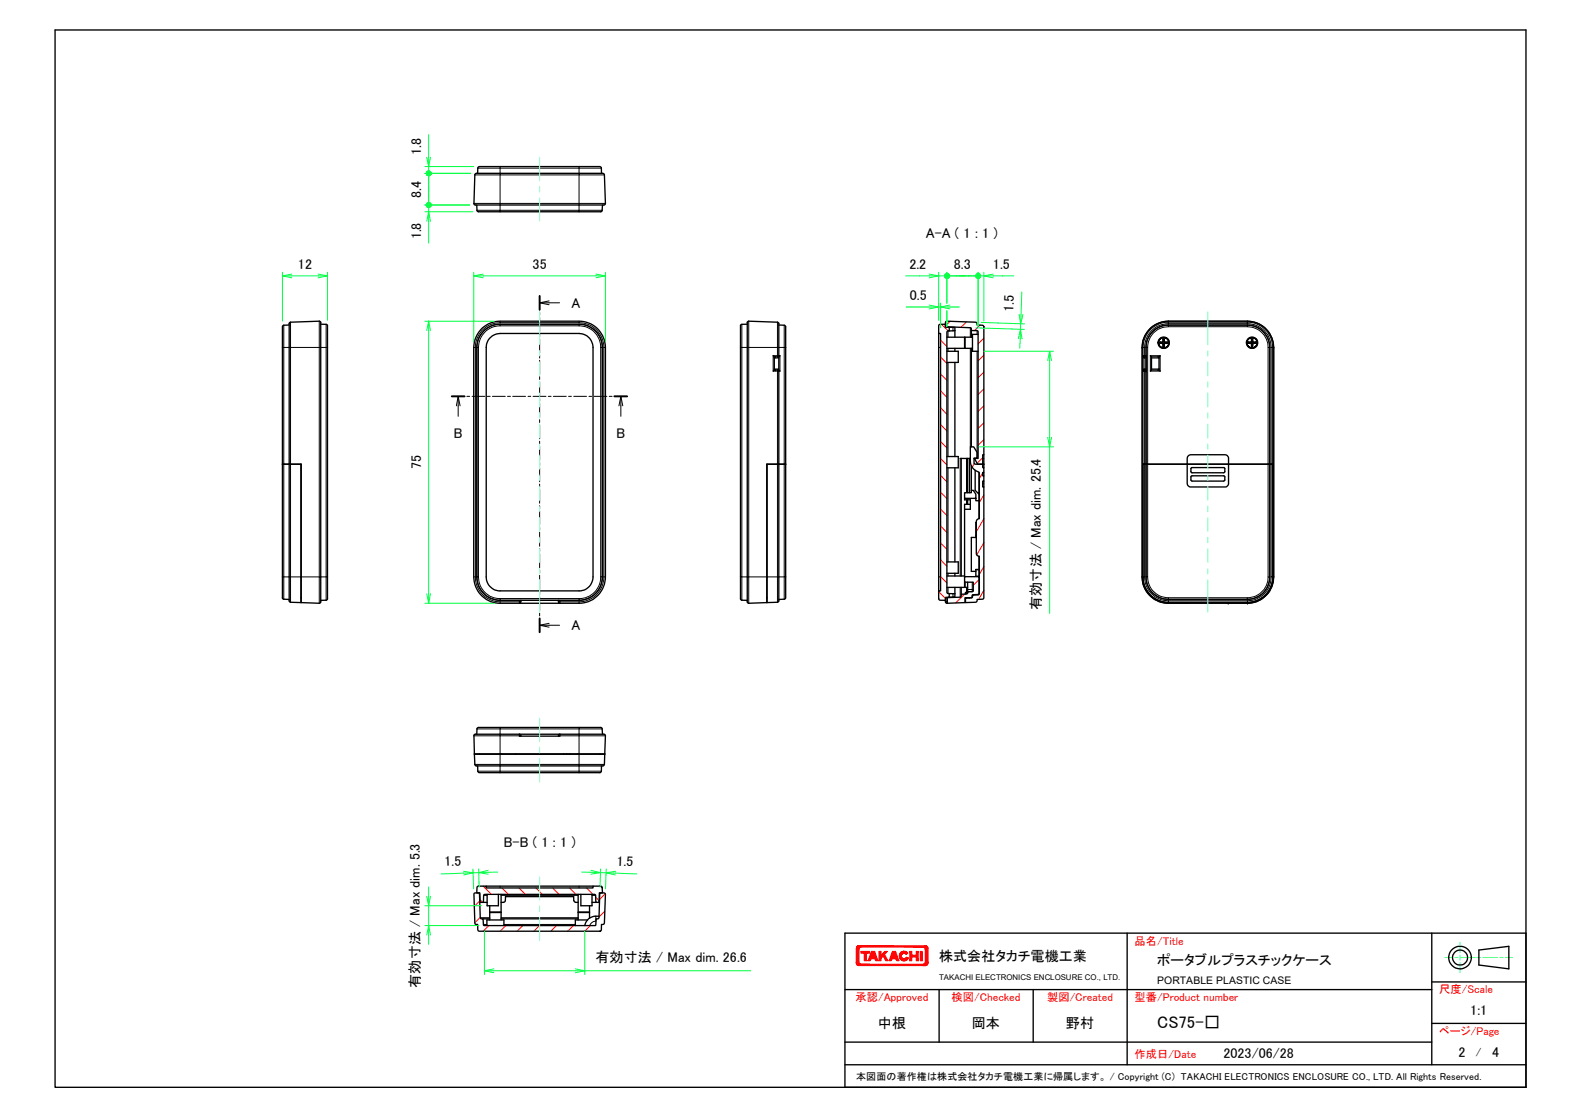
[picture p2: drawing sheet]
<svg xmlns="http://www.w3.org/2000/svg" width="297mm" height="210mm" viewBox="0 0 297 210" stroke-linecap="round" stroke-linejoin="round" font-family="sans-serif">
<g fill="none" stroke="#f00" stroke-width=".19">
<path d="M176.7 79.8l1.2 1.2M176.7 76.6l1.2 1.2M176.7 73.4l1.2 1.2M176.7 70.2l1.2 1.2M176.7 67.1l1.2 1.2M176.7 63.9l1.2 1.2M176.9 60.9l1.3 1.3M178.5 60.3l-.9 .9M181.6 60.5l-1.1 1M184.1 61.1l-1 1M184.8 79.4l-1 1.1M184.8 76.2l-1 1.1"/>
<path d="M184.8 73l-1 1.1M184.8 69.9l-1 1.1M184.8 66.7l-1 1.1M184.8 63.5l-1 1.1M176.7 98.8l1.2 1.2M176.7 95.6l1.2 1.2M176.7 92.5l1.2 1.2M176.7 89.3l1.2 1.2M176.7 86.1l1.2 1.2M176.7 82.9l1.2 1.2M183 87.1l-.3 .6M183.3 93.6h.1"/>
<path d="M184.6 86l-1 1M184.8 82.6l-1 1.1M184.8 88.5l-.8 1.4M184.8 92.9l-.8 1.5M184.8 97.4l-1.4 2.5M176.4 111.1l1.2 1.3M176.7 108.3l1.2 1.2M176.7 105.1l1.2 1.3M176.7 102l1.2 1.2M181.2 111.6l-1.6 1.7M181.3 108.3l-.1 .1M181.4 112.4h.1"/>
<path d="M183.9 108.9l-1 1M184.8 101.9l-1.3 2.3M184.8 106.4l-.8 1.5M184.8 110.9l-.9 1.7M90.1 169.2l-1 1.1M90.2 169l.5 .5M90.2 172.3l-1 1M90.8 166.4l1.5 1.6M91.9 173.8l-1.1 1.1M94.3 166.8l1.2 1.2M95 173.8l-1 1.1M97.5 166.8l1.2 1.2"/>
<path d="M98.2 173.8l-1.1 1.1M100.7 166.8l1.2 1.2M101.4 173.8l-1.1 1.1M103.8 166.8l1.2 1.2M104.6 173.8l-1.1 1.1M107 166.8l1.2 1.2M107.7 173.8l-1 1.1M110.2 166.8l1.2 1.2M110.9 173.8l-1.1 1.1M111.9 168.5l.7 .7M112.2 172.6l-.2 .1M113.6 171.1l-1.1 1.1"/>
<path d="M113.7 167.9l-1 1"/>
</g>
<g fill="none" stroke="#000" stroke-width=".19">
<path d="M89 38.2h24.7M89.2 32.9h4.8v6.6h14.8v.3M89.6 39.5h4.4v.3M89.8 31.6h4.2M94 31.6v1.3h14.8v6.6h4.3M94 31.3v.3M94 31.6h14.8M108.8 31.6v1.3h4.8M108.8 31.3v.3M108.8 31.6h4.2M101.4 55.6v2.6M101.4 58.6v.6"/>
<path d="M101.4 59.6v2.6M101.4 56.9h3.7M103.2 56.5l-1.8 .4 1.8 .3M53.1 65.3h.2v43.1M54.6 60.5v4.8h-1.3v-4.2M60 60.3v48.1h-5.4v4.7M61.3 60.9v4.4h-6.7v43.1h-1.3M61.5 65.3h-.2v43.1M84.9 74.4h2.4M85.7 76.2l.4-1.8 .3 1.8M86.1 74.4v3.8M87.7 74.4h.5"/>
<path d="M88.7 74.4h2.4M89 65.3h.3M89.3 65.3v43.1M89.6 65.3h.3v43.1h-.3zM91.5 74.4h.6M92.5 74.4h2.4M94 61.2a4.1 4.1 0 0 0-4.1 4.1M94 60.3v.3M94 61.2v-.2a4.3 4.3 0 0 0-4.4 4.3M94 60.9h14.8v.3M94 60.6h14.8M94 61.2h14.8"/>
<path d="M94 60.6a4.7 4.7 0 0 0-4.7 4.7M95.4 74.4h.5M96.3 74.4h2.4M99.2 74.4h.5M100.2 74.4h2.4M101.4 62.7v.5M101.4 63.6v2.7M101.4 66.7v.5M101.4 67.7v2.6M101.4 70.7v.6M101.4 71.7v2.7M101.4 74.8v.5"/>
<path d="M101.4 75.8v2.6M101.4 78.8v.6M101.4 79.8v2.6M103 74.4h.5M104 74.4h2.4M106.8 74.4h.6M107.8 74.4h2.4M108.8 60.6a4.7 4.7 0 0 1 4.7 4.7M108.8 60.3v.3M108.8 60.9a4.3 4.3 0 0 1 4.3 4.4h-.2M108.8 61.2a4 4 0 0 1 4.1 4.1M110.7 74.4h.5"/>
<path d="M111.6 74.4h2.4M112.9 65.3v43.1M113.2 65.3l-.1 43.1h-.2M113.5 65.3h.2M113.5 65.3v43.1M114.5 74.4h.5M115.4 74.4h2.4M116.3 76.2l.3-1.8 .4 1.8M116.6 74.4v3.8M139.4 60.9v4.4h-.3M140.7 60.3v48.1M145.3 66.8l.2 .4"/>
<path d="M145.3 69.7h.8v38.7h-5.4M145.3 66.8v2.9M145.3 66.8l.4 .2M145.5 69.3h.8M145.5 67.2h.8M145.7 69.5l-.4 .2M145.7 69.5h.1M145.7 67h.1M145.7 67l-.2 .2M145.7 69.5l-.2-.2-.2 .4M146 67l.1-.2h.4v2.9h-.4l-.1-.2M146.1 60.5v4.8"/>
<path d="M146.1 65.3v1.5h-.8M146.1 65.3h1.2M146.1 65.3h-6.7v43.1h-.3M147.3 65.3h.3M147.3 61.1v4.2M147.3 65.3v43.1h.3M176.4 65.3h.3M178.1 62.2v1.1M178.1 65.4v.6M178.1 68.1v17.6M179 61.5v.6M181.2 65.3h.1"/>
<path d="M182.3 65.4v18.5M182.3 61.6v1.7M183.6 62.1v.7M183.6 66v20.1M214.6 65.3h.1M214.6 65.3h.2M214.7 66.8h.1M214.7 69.7h.1M214.7 66.8l.2 .4 .1 2.3M214.7 66.8l.3 .2M214.8 65.3v43.1h-.2M214.8 65.3h.3"/>
<path d="M215 67v.2h.3M215 67v.2M215 69.5l-.1-.2-.2 .4M215 69.3h.3M215 69.5h.1M215 67h.1M215 69.5l-.3 .2M215 67l-.2-.2h.3v.2M215 69.5l-.2 .2h.3M215.1 69.5v.2M215.1 65.3v1.5h.2v2.9h-.2M215.1 69.7v38.7"/>
<path d="M215.3 65.3h.1M215.3 65.3v43.1h.3v-43.1M216.1 66.8h1.9v2.9h-1.9zM216.3 69.3h.7a.63 .63 0 0 1 .9 .2l.1 .2M217.5 69.5l.5 .2M217.5 67l.5-.2-.1 .2a.28 .28 0 0 1-.2 .3 .28 .28 0 0 1-.3-.1h-1.1M217.9 64.3v.2M218 64.3v.2M218.4 64.3h.1M218.4 64.5h.1M218.5 65h.2M218.5 65.1h.2"/>
<path d="M218.5 63.7h.2zM218.5 64.2h.1M218.5 64.6h.1M218.7 64.2h.1M218.7 64.6h.1M218.9 64.3h.1M218.9 64.5h.1M219.3 64.3v.2M219.5 61v.1M219.5 60.8v-.2a4.6 4.6 0 0 0-4.7 4.7M219.5 60.3v.2h14.9v.3M219.5 60.3h.1"/>
<path d="M219.5 60.8a4.5 4.5 0 0 0-4.4 4.5M219.5 61.4a3.9 3.9 0 0 0-3.9 3.9h-.3M219.5 61.1h14.9M219.5 61.1v.3h14.9M219.5 61.1a4.2 4.2 0 0 0-4.2 4.2M219.5 60.8h14.9M234.4 61v.1M234.4 60.3v.2a4.6 4.6 0 0 1 4.6 4.8h-.2M234.4 60.3h.1M234.4 61.1v.2a4 4 0 0 1 3.8 4M234.4 61.1a4.2 4.2 0 0 1 4.1 4.2M234.4 60.8a4.4 4.4 0 0 1 4.4 4.5"/>
<path d="M234.5 64.3v.2M234.6 64.3v.2M235 64.3h.1M235 64.5h.1M235.1 64.2h.1M235.1 64.6h.1M235.1 65h.2M235.1 65.1h.2M235.1 63.7h.2zM235.3 64.2h.1M235.3 64.6h.1M235.5 64.3h.1"/>
<path d="M235.5 64.5h.1M235.9 64.3v.2M238.5 65.3h.1M238.8 65.3v43.1h.3v-43.1h.2M239.3 65.3h.1M101.4 82.9v.5M101.4 83.8v2.6M101.4 86.9v.5M101.4 87.9v2.6M101.4 90.9v.6M101.4 91.9v2.6M101.4 95v.5"/>
<path d="M101.4 95.9v2.7M101.4 99v.5M101.4 100v2.6M178.1 87.9v17.6M180.4 86.1v22.1M181.6 86.1v6.4M181.6 93.9v.8M184.6 86.1h.2M184.6 90.8h.2M53.1 108.4h.2M53.3 108.4v4.1M61.3 108.4h.2"/>
<path d="M61.3 108.4v4.3M61.3 108.4h-1.3v4.9M89 108.4h.3M89.3 108.4a4.6 4.6 0 0 0 4.7 4.6M89.6 108.4h.1M89.6 108.4a4.4 4.4 0 0 0 4.4 4.4M89.9 108.4a4 4 0 0 0 4.1 4M94 112.4h14.8M94 113v.3M94 112.4v.3l14.8 .1M94 113h3.6M97.6 113h.3"/>
<path d="M97.6 113v.3M97.6 112.8v.2M101.4 103v.6M101.4 104v2.6M101.4 107.1v.5M101.4 108.1v2.6M101.4 111.1v.5M101.4 112.1v2.6M101.4 115.1v.6M101.4 116.1v2.6M101.4 117.4h3.7M103.2 117.1l-1.8 .3 1.8 .4"/>
<path d="M104.9 113h.3M105.2 113h3.6M105.2 113v.3M105.2 112.8v.2M108.8 113v.3M112.9 108.4a4 4 0 0 1-4.1 4M113.2 108.4a4.5 4.5 0 0 1-4.4 4.3v-.3M113.5 108.4a4.6 4.6 0 0 1-4.7 4.6M113.5 108.4h.2M140.7 108.4v4.9M140.7 108.4h-1.3v4.3M147.3 112.5v-4.1h-1.2v4.7"/>
<path d="M176.4 108.4h.3M177.9 112.2v.8h-.3M178 113l-.1 .3M178.1 110.3v1.2M178.1 107.7v.5M179 111.5v.6M180.4 110.3v1.9M181.4 111.5h.3M181.6 110.3v1M181.8 111.1h.9M181.8 110.7h.9v.4M182.5 112.2v.1"/>
<path d="M182.7 109.3v.5a.99 .99 0 0 0 .2 1.1l-.2 .2M182.9 111.7v.1M183.3 100.6h.1M183.3 107h.6M183.8 111.6v.1M183.9 108.4h.1M214.6 108.4a4.9 4.9 0 0 0 4.9 4.9M214.6 108.4v-43.1a4.9 4.9 0 0 1 4.9-5h14.9a4.9 4.9 0 0 1 4.9 5v43.1M214.6 108.4h.1M215.1 108.4a4.5 4.5 0 0 0 4.4 4.4M215.1 108.4h-.3a4.7 4.7 0 0 0 4.7 4.7v.2M215.3 108.4a4.2 4.2 0 0 0 4.2 4.1"/>
<path d="M215.6 108.4a3.9 3.9 0 0 0 3.9 3.9v.2M219.5 112.5v.1M219.5 112.3h14.9v.2M219.5 112.8h14.9M219.5 112.8v.3h14.9v.2M219.5 112.5h14.9M219.5 113.3h3.6M223.1 113.3h.1M230.7 113.3h.1M230.8 113.3h.1M230.8 113.3h3.6M234.4 112.5v.1"/>
<path d="M234.4 113.3h.1M238.2 108.4v-43.1h.3v43.1M238.5 108.4h.1M238.5 108.4a4.2 4.2 0 0 1-4.1 4.1M238.5 108.4h-.3a3.9 3.9 0 0 1-3.8 3.9M238.8 108.4a4.4 4.4 0 0 1-4.4 4.4M239.3 108.4a5 5 0 0 1-4.9 4.9M239.3 108.4h-.2a4.6 4.6 0 0 1-4.7 4.6v-.2M89 138.2h5M89.6 136.9h4.4v1.3M94 136.6v.3h14.8v1.3M94 138.2v5.4h14.8v1.2"/>
<path d="M94 138.2h3.6M97.6 137.9v.3M97.6 138.2v.1M97.9 138.2h-.3M104.9 138.2h3.9M105.2 137.9v.4M108.8 138.2h4.9M108.8 136.6v.3h4.3M108.8 138.2v5.4h4.8M89.2 143.6h4.8v1.2M89.8 144.8h4.2M94 144.8h14.8"/>
<path d="M94 144.8v.3M108.8 144.8v.3M108.8 144.8h4.2M90.2 172.4h1.8M90.8 173.6h.7M90.9 168.2h.6M94 166.4v.4M94 171.3v.1M94.1 168.2h14.5M94.1 172.4h14.5M94.7 173.6h13.4M108.8 166.4v.4"/>
<path d="M108.8 171.3v.1M110.8 172.4h.1M111.2 168.2h.7M111.9 172.1l.1 .9M111.9 173l-.6 .2-.5 .6"/>
</g>
<g fill="none" stroke="#000" stroke-width=".25">
<path d="M10.3 5.6h276.4v198.6h-276.4zM89.3 32.6h23.6a.48 .48 0 0 1 .7 .3l.1 5.3a.73 .73 0 0 1-.9 .3h-23.2a.39 .39 0 0 1-.6-.3zM89.6 38.5v1.1l.3 .2h23l.2-.2 .1-1.1M89.7 32.6l.1-1a.81 .81 0 0 1 1-.3h21.5a.48 .48 0 0 1 .7 .3v1M54.3 61l-1 .1-.2 .2v47.1v4l.2 .1 1 .1M60.3 60.9h1l.2 .2v51.4l-.2 .2-1 .1M90.9 62.2a4.3 4.3 0 0 1 3.1-1.3h14.8a4.4 4.4 0 0 1 4.4 4.4v43.1a4.4 4.4 0 0 1-4.4 4.4h-14.8a4.4 4.4 0 0 1-4.4-4.4v-43.1a4.2 4.2 0 0 1 1.3-3.1zM92 63.5l1-.7 1-.2h14.8a2.66 2.66 0 0 1 2.6 2.7v43.1a2.59 2.59 0 0 1-2.6 2.6h-14.8a2.63 2.63 0 0 1-2.6-2.6v-43.1v-.7zM140.4 60.9h-1l-.3 .2v51.4l.3 .2 1 .1M146.1 67l.2-.1v-6.2l-.2-.2-5.4-.2a.72 .72 0 0 0-.3 1v51.8l.3 .2 3.4-.1v-26h3.5M146.1 67h.2M146.1 69.5h.2"/>
<path d="M146.1 67h-.5l-.1 .2v2.2l.8 .2v43.3l-.2 .2-2 .1v-26M146.3 69.5l.2 .2M146.3 67v2.5M146.3 61l1 .1 .3 .3v50.9l-.3 .2-1 .1M146.5 66.8l-.2 .2M176.4 62.6v48.4M176.4 61l1.2-.1v.5l.7 .1v.7h-.3l-.1 .2v48.9l.1 .2h.3v.7h-.7v.6l-1.1-.1-.1-.3v-1.4h.3v-48.4h-.3zM177.7 60.4l.2-.1 5.4 .2 .3 .2v.3l1 .1 .2 .2v24.1h-.2v1.8h-.9l-.6-1.1h.7v-23.9l-.2-.1h-1.1l-.1-.5-4.8-.2zM177.9 66h2.1v2.1h-2.1M177.9 63.3h3.3v2.1h-3.3M178.3 61.5h1.1v.6M179.4 62.1v1.2"/>
<path d="M179.4 65.4v.6M179.4 68.1v17.6M179.4 62.1l-1.1 .1M182.5 62.1v1.2M182.5 65.4v18.5M182.7 63.3h-1.4v2.1h1.4M183.8 62.8h-1.1v3.2h1.1M215 69.5h.1M215 67h.1M215 69.5h.3M215 67h.3M215.3 66.8v.1"/>
<path d="M215.3 69.7h.1M216.1 66.8l.2 .2M216.2 61.6a5.1 5.1 0 0 1 3.3-1.3h14.9a4.9 4.9 0 0 1 4.9 5v43.1a5 5 0 0 1-4.9 4.9h-14.9a4.9 4.9 0 0 1-4.9-4.9v-43.1a5.1 5.1 0 0 1 1.6-3.7zM216.3 67h1.3l.2 .2-.1 2.2-.2 .1h-1.2M216.3 67v2.5M216.3 69.5l-.2 .2M216.5 62.3a4.2 4.2 0 0 1 3-1.3h14.9a4.2 4.2 0 0 1 4.2 4.3v43.1a4.2 4.2 0 0 1-4.2 4.2h-14.9a4.2 4.2 0 0 1-4.2-4.2v-43.1a4.2 4.2 0 0 1 1.2-3zM218.2 64.5h-.3h.6v.6l.1-.4M218.2 64.5h.3l.1 .2M218.2 64.3v.2M218.5 63.7l.1 .3M218.5 63.7h.1"/>
<path d="M218.5 63.7v.5l-.6 .1h.3M218.6 64.7h.1M218.6 64l-.1 .3h-.3M218.6 64h.1M218.7 64v.2l.3 .1M218.7 63.7l.1 .5 .5 .1M218.7 63.7v.3M218.7 63.7h.1M219 64.5h.3M219 64.3v.2M219 64.5h-.3v.2M219.3 64.5h.1"/>
<path d="M219.3 64.3h.1M219.3 64.3h-.3M219.3 64.5h-.5l-.1 .6v-.4M234.9 64.5h-.4h.6v.6l.1-.4M234.9 64.5a.2 .2 0 0 1 .3 0 .2 .2 0 0 1 0 .2M234.9 64.3v.2M235.1 63.7l.1 .3M235.1 63.7h.1M235.1 63.7v.5l-.6 .1h.4M235.2 64.7h.1M235.2 64v.2l-.3 .1M235.2 64h.1"/>
<path d="M235.3 64v.3h.3M235.3 63.7v.3M235.3 63.7l.1 .5 .5 .1h-.3M235.3 63.7h.1M235.6 64.5h.3h-.5l-.1 .6v-.4M235.6 64.3v.2M235.6 64.5a.2 .2 0 0 0-.3 0 .2 .2 0 0 0 0 .2M53.1 87.2h.2M53.3 87.2h1.3M54.6 87.2h2v26l3.4 .1 .3-.2v-52.3a.33 .33 0 0 0-.3-.5l-5.4 .2-.3 .2v52.2l.3 .2 1.9 .1v-26M177.9 85.7h2.1v2.2h-2.1M179.4 87.9v17.6"/>
<path d="M180.4 86.1h.2M180.6 86.1h1.2M180.6 86.1v22.1M181.2 95.7v12.6M181.2 93.6v.3h1.1v1.8h-1.1M181.2 92.5h1.3v-.4h.4l.4 .7v.8h-2.1zM181.8 86.1v6.4M181.8 93.9v.8M182.2 86.1v6.4M182.3 83.9h.6l.7 1.1v1h-.6v1.1l.2 .1h1.4v.6h.2v1h-.2v.6h.2v1h-.2v1.1h.2v20.8l-.1 .2-1.1 .1v.3l-.2 .2-2 .1v-.8l1.3-.2 .1-.4 1.1-.1 .1-.2v-7l-.4-.2-.2-.4v-5.9l.1-.3 .5-.3-.1-8.7a2.37 2.37 0 0 1-1.6-2.1zM182.3 94.7h-1.1v1M182.3 86.1h-.5"/>
<path d="M182.5 87.5v4.6M183 86.1h.1M183.2 88.3v3.8l.7 .7v-4.1M183.3 93.6v.4h.6M183.4 98.1v2.8M183.9 92.8v1.2M183.9 94v3.4M184.6 87.2h.2M184.8 85.4v1.8M184.8 90.4v1.1M184.8 87.2v.6M184.8 88.8v.6"/>
<path d="M214.7 87.2h24.5v21.2a4.8 4.8 0 0 1-4.8 4.8h-14.9a4.8 4.8 0 0 1-4.8-4.8zM223.1 87.2v3.6l.1 .4 .4 .3 6.8-.1 .4-.5v-3.7M223.2 85.7l.5-.3h6.6l.3 .2 .2 .4v1.2h-7.7v-1.1zM223.8 89.4h6.1l.2 .2v.5l-.2 .3h-5.9l-.3-.3zM223.9 87.8h6.1l.1 .2v.6l-.2 .2h-5.9l-.3-.2v-.6zM56.5 112.3h.1M97.9 112.8l-.1 .4-.2 .1h-3.6a5 5 0 0 1-5-4.9v-43.1a5 5 0 0 1 5-5h14.8a4.9 4.9 0 0 1 4.9 5v43.1a4.9 4.9 0 0 1-4.9 4.9h-11.2M104.9 112.8l.1 .4 .2 .1M144.1 112.3h.1M177.6 112.2h.4M177.6 112.8l.1 .4 .3 .1M177.9 105.5h2.1v2.2h-2.1"/>
<path d="M177.9 108.2h3.3M178.3 111.5h1.1M179.4 110.3v1.2M179.4 107.7v.5M179.4 111.5v.6l-1.1 .1M180.6 110.3v1.3M181.2 109.3v1h-3.3M181.2 108.3h2.7v3.3l-1.1 .1-.3 .5-1.2 .1v.9l-3.3 .1v-1.1h2.4l.1-.1 .1-.5h1l.2-.2v-.3h1l.1-1.8h-1.7zM181.3 109.3v1h.5M181.4 112.3v.1M181.8 111.1h.1M181.8 109.3v1.8"/>
<path d="M181.8 111.3h-.4v.3M182.2 112.2v.1M182.7 111.7v.3M183.3 100.9h-.8v6.4h.8M183.9 108.2v.1M183.9 104.5v2.5M183.9 107v1.2M183.9 107h-.6v1.2h.6M89.6 137.9v-1.1l.3-.2h23l.2 .2 .1 1.1M97.6 137.9l.2 .1 .1 .3M97.6 138.3h7.6M105.2 137.9l-.2 .1-.1 .3"/>
<path d="M89.1 141.6h24.5M89.1 141.7l.1 1.9 .3 .2h23.8l.3-.2v-1.9M89.1 141.6v.1M89.1 141.6l-.1-3.4a.68 .68 0 0 1 1-.3h23.1a.43 .43 0 0 1 .6 .3l-.1 3.4M89.1 141.7h24.5M89.7 143.8l.1 1 .3 .3h22.2a.49 .49 0 0 0 .7-.3v-1M90.1 141.6v.1M94.3 141.6v.1M96.9 141.6v.1M105.9 141.6v.1M106.5 141.6v.1M107 141.6v.1"/>
<path d="M108.5 141.6v.1M112.7 141.6v.1M113.6 141.6v.1M89.1 167.7h1l.1 4.7 .1 .1 .5 .1v1.1l.1 .1h20.9l.1-.1 .1-1.1h.4l.1-.2 .2-4.7h.9l.1 .3-.1 5.4-.1 .2h-.5v1.1l-.3 .2h-22.7l-.2-.3-.1-1h-.4l-.1-.2zM89.7 166.5l1.7-.1v.4h20v-.4h1.5l.2 .2 .1 1.1h-.6v1.8h-.7v-1.4l-.2-.1h-20.6l-.2 .2-.1 1.3h-.6l-.1-1.8h-.5zM90.8 172.6h1.2M90.8 169.5h.7M91.4 166.4h20M91.5 173.8v-1h3.2v1M91.5 168v2.1h2.1v-2.1M92 172.8v-1.4h2.1v1.4M94.1 168v3.3h-2.1v-1.2"/>
<path d="M94.1 172.6h14.5M94.1 169.5h.5l.3-.2 .1-.9h12.8l.1 .9 .3 .2h.4M108.6 168v3.3h2.2v-1.2M109.1 168v2.1h2.1v-2.1M110.4 172.8h-2.3v1M110.8 172.4v-1h-2.2v1.4M111.2 169.5h.7M112.5 172.1a2.22 2.22 0 0 0-2.6 1.7M211.8 175.3v24.7M269 175.3v24.7M277.9 178.4l5.6-.7v4.3l-5.6-.7zM286.7 175.3h-128v28.9h128"/>
<path d="M158.7 195.7h110.3M158.7 185.9h110.3M158.7 200h128M176.4 185.9v9.8M194.1 185.9v9.8M269 192.2h17.7M269 184.4h17.7"/>
<circle cx="218.6" cy="64.4" r="1.06"/>
<circle cx="218.7" cy="64.4" r=".98"/>
<circle cx="235.2" cy="64.4" r="1.06"/>
<circle cx="235.3" cy="64.4" r=".99"/>
<circle cx="274.3" cy="179.9" r="1.41"/>
<circle cx="274.3" cy="179.9" r="2.12"/>
</g>
<g fill="#f00" stroke="#f00" stroke-width=".19">
<path d="M173.8 178.3l.5 2.6-.5-.2z"/>
<path d="M173.8 180.7l.5 .2-.5-.1z"/>
<path d="M173.8 180.8l.5 .1h-.5z"/>
<path d="M173.8 180.9h.5v.1z"/>
<path d="M173.7 181h.6z"/>
<path d="M173.7 181h.6v.1z"/>
<path d="M173.7 181l.6 .1z"/>
<path d="M173.5 181.1h.8z"/>
<path d="M173.4 181.1l.7 .2z"/>
<path d="M173.5 181.1l.7 .1-.1 .1z"/>
<path d="M173.5 181.1h.8l-.1 .1z"/>
<path d="M173.4 181.1l.7 .2-.3 .1z"/>
<path d="M161.8 181.1h11.6l.4 .3z"/>
<path d="M161.4 181.4l.4-.3 12 .3z"/>
<path d="M161.1 181.3l.7-.2-.4 .3z"/>
<path d="M161.1 181.3l.3 .1z"/>
<path d="M161.1 181.3l.7-.2z"/>
<path d="M161 181.2l.7-.1-.6 .2z"/>
<path d="M161 181.1h.7l-.7 .1z"/>
<path d="M161 181.1h.7z"/>
<path d="M161 181.1h.6z"/>
<path d="M160.9 181h.6l-.5 .1z"/>
<path d="M160.9 181h.6z"/>
<path d="M160.9 180.9h.6l-.6 .1z"/>
<path d="M160.9 180.9l.5-.1 .1 .1z"/>
<path d="M160.9 180.9l.5-.2v.1z"/>
<path d="M161.4 178.3v2.4l-.5 .2z"/>
<path d="M160.9 178.1l.5 .2-.5 2.6z"/>
<path d="M160.9 178.1l.5 .1v.1z"/>
<path d="M160.9 178.1h.6l-.1 .1z"/>
<path d="M160.9 178l.6 .1h-.6z"/>
<path d="M160.9 178h.6z"/>
<path d="M161 177.9l.5 .1h-.6z"/>
<path d="M161 177.9h.6z"/>
<path d="M161 177.9h.7z"/>
<path d="M161.1 177.7l.7 .2z"/>
<path d="M161 177.8l.1-.1 .6 .2z"/>
<path d="M161 177.8l.7 .1h-.7z"/>
<path d="M161.1 177.7l.3-.1 .4 .3z"/>
<path d="M161.4 177.6l12 .3h-11.6z"/>
<path d="M161.4 177.6h12.4l-.4 .3z"/>
<path d="M173.4 177.9l.4-.3 .3 .1z"/>
<path d="M173.8 177.6l.3 .1z"/>
<path d="M173.4 177.9l.7-.2z"/>
<path d="M173.5 177.9l.6-.2 .1 .1z"/>
<path d="M173.5 177.9l.7-.1 .1 .1z"/>
<path d="M173.5 177.9h.8z"/>
<path d="M173.6 177.9h.7z"/>
<path d="M173.7 178l.6-.1v.1z"/>
<path d="M173.7 178h.6z"/>
<path d="M173.8 178.1l.5-.1v.1z"/>
<path d="M173.8 178.1h.5l-.5 .1z"/>
<path d="M173.8 178.2l.5-.1-.5 .2z"/>
<path d="M173.8 178.3l.5-.2v2.8z"/>
<path d="M161.1 177.7l.3-.1z"/>
<path d="M173.8 181.4l.3-.1z"/>
<path d="M162.8 179l.6-.3v.3z"/>
<path d="M161.8 178.7h1.6l-.6 .3z"/>
<path d="M161.8 178.7l1 .3h-.4z"/>
<path d="M161.8 178.7l.6 .3h-.6z"/>
<path d="M162.4 179l.4 1.4h-.4z"/>
<path d="M162.4 179h.4v1.4z"/>
<path d="M163.8 179.7h.5l.1 .4z"/>
<path d="M164.3 179.7l.6 .7-.5-.3z"/>
<path d="M164.3 178.7l.6 1.7-.6-.7z"/>
<path d="M163.7 178.7l.3 .4-.2 .6z"/>
<path d="M163.7 178.7l.1 1-.7 .7z"/>
<path d="M163.8 179.7l-.1 .4-.6 .3z"/>
<path d="M163.1 180.4l.6-.3-.2 .3z"/>
<path d="M163.7 178.7h.6l-.3 .4z"/>
<path d="M164.3 178.7v1l-.3-.6z"/>
<path d="M163.8 179.7l.6 .4h-.7z"/>
<path d="M164.4 180.1l.5 .3h-.4z"/>
<path d="M166.2 179.3l.2 1.1-.5-.8z"/>
<path d="M165.5 179.4l.7-.1-.3 .3z"/>
<path d="M165.5 179.4l.4 .2-.4 .4z"/>
<path d="M165.5 179.4v.6l-.3 .4z"/>
<path d="M165.5 180v.4h-.3z"/>
<path d="M166.2 179.3l.7 1.1h-.5z"/>
<path d="M166.2 178.7h.5l-.5 .6z"/>
<path d="M166.2 178.7v.6l-.7 .1z"/>
<path d="M165.2 178.7h.3v.7z"/>
<path d="M165.2 178.7l.3 .7-.3 1z"/>
<path d="M167.7 179.7h.5l.1 .4z"/>
<path d="M168.2 179.7l.7 .7-.6-.3z"/>
<path d="M168.3 178.7l.6 1.7-.7-.7z"/>
<path d="M167.7 178.7l.3 .4-.3 .6z"/>
<path d="M167.7 178.7v1l-.7 .7z"/>
<path d="M167.7 179.7l-.1 .4-.6 .3z"/>
<path d="M167 180.4l.6-.3-.1 .3z"/>
<path d="M167.7 178.7h.6l-.3 .4z"/>
<path d="M168.3 178.7l-.1 1-.2-.6z"/>
<path d="M167.7 179.7l.6 .4h-.7z"/>
<path d="M168.3 180.1l.6 .3h-.4z"/>
<path d="M170.2 179.2l.4-.2z"/>
<path d="M170.5 178.9l.1 .1-.4 .2z"/>
<path d="M170.2 179.2l.3-.3z"/>
<path d="M170.4 178.9h.1l-.3 .3z"/>
<path d="M170.4 178.9l-.2 .3z"/>
<path d="M170.3 178.8l-.1 .4z"/>
<path d="M170.3 178.8l-.2 .3z"/>
<path d="M170.2 178.7l.1 .1-.2 .2z"/>
<path d="M170.2 178.7l-.2 .3z"/>
<path d="M170.1 178.7l-.1 .3z"/>
<path d="M170 178.7v.3z"/>
<path d="M169.9 178.7h.1l-.1 .3z"/>
<path d="M169.9 178.7v.3z"/>
<path d="M169.8 178.7h.1v.3z"/>
<path d="M169.8 178.7l.1 .3z"/>
<path d="M169.8 178.7v.3z"/>
<path d="M169.7 178.7l.1 .3z"/>
<path d="M169.6 178.7h.1l.1 .3z"/>
<path d="M169.6 178.7l.1 .3z"/>
<path d="M169.5 178.7l.2 .3z"/>
<path d="M169.5 178.7l.1 .3z"/>
<path d="M169.5 178.8v-.1l.1 .3z"/>
<path d="M169.5 178.8l.1 .3z"/>
<path d="M169.4 178.8l.2 .3z"/>
<path d="M169.4 178.8l.1 .3z"/>
<path d="M169.3 178.8l.2 .3z"/>
<path d="M169.3 178.8l.2 .4z"/>
<path d="M169.3 178.8l.2 .4-.3-.3z"/>
<path d="M169.2 178.9l.3 .3z"/>
<path d="M169.2 179l.3 .2z"/>
<path d="M169.1 179l.4 .2z"/>
<path d="M169.1 179l.3 .3z"/>
<path d="M169.1 179l.3 .3-.3-.1z"/>
<path d="M169.1 179.2l.3 .1z"/>
<path d="M169 179.2l.4 .1z"/>
<path d="M169 179.2l.4 .2z"/>
<path d="M169 179.3l.4 .2z"/>
<path d="M169 179.3l.4 .2-.4-.1z"/>
<path d="M169 179.4l.4 .1z"/>
<path d="M169 179.4l.4 .1h-.4z"/>
<path d="M169 179.5h.4z"/>
<path d="M168.9 179.6l.5-.1z"/>
<path d="M168.9 179.6h.5l-.4 .1z"/>
<path d="M169 179.7l.4-.1z"/>
<path d="M169 179.7h.4l-.4 .1z"/>
<path d="M169 179.8l.4-.1z"/>
<path d="M169 179.9l.4-.1z"/>
<path d="M169 179.9l.4-.1-.4 .2z"/>
<path d="M169 180l.4-.2z"/>
<path d="M169 180l.4-.2-.3 .2z"/>
<path d="M169.1 180l.3-.2z"/>
<path d="M169.1 180l.3-.1z"/>
<path d="M169.1 180.1l.4-.2z"/>
<path d="M169.1 180.1l.4-.2-.3 .3z"/>
<path d="M169.5 179.9l-.3 .3z"/>
<path d="M169.2 180.2l.3-.2z"/>
<path d="M169.5 180l-.2 .2z"/>
<path d="M169.3 180.2l.2-.2-.1 .3z"/>
<path d="M169.5 180l-.1 .3z"/>
<path d="M169.6 180l-.2 .3z"/>
<path d="M169.6 180l-.1 .4-.1-.1z"/>
<path d="M169.6 180l-.1 .4z"/>
<path d="M169.6 180.1l-.1 .3z"/>
<path d="M169.7 180.1l-.1 .3h-.1z"/>
<path d="M169.7 180.1l-.1 .3z"/>
<path d="M169.7 180.1v.3z"/>
<path d="M169.8 180.1l-.1 .3z"/>
<path d="M169.8 180.1v.4l-.1-.1z"/>
<path d="M169.8 180.1v.4z"/>
<path d="M169.8 180.1l.1 .4z"/>
<path d="M169.9 180.1l.1 .3-.1 .1z"/>
<path d="M169.9 180.1l.1 .3z"/>
<path d="M170 180.1v.3z"/>
<path d="M170 180.1l.1 .3z"/>
<path d="M170 180.1l.2 .3h-.1z"/>
<path d="M170 180.1l.2 .3z"/>
<path d="M170.1 180l.2 .3z"/>
<path d="M170.1 180l.3 .3z"/>
<path d="M170.2 180l.2 .3z"/>
<path d="M170.2 180l.3 .2-.1 .1z"/>
<path d="M170.2 180l.3 .2z"/>
<path d="M170.2 179.9l.3 .3z"/>
<path d="M170.3 179.9l.2 .3z"/>
<path d="M170.3 179.9l.3 .2-.1 .1z"/>
<path d="M170.3 179.8l.3 .3z"/>
<path d="M170.3 179.8l.3 .2z"/>
<path d="M170.3 179.8l.4 .1-.1 .1z"/>
<path d="M170.3 179.8l.4 .1z"/>
<path d="M170.9 178.7h.4v.7z"/>
<path d="M170.9 178.7l.4 .7-.4 1z"/>
<path d="M171.3 179.4v.3l-.4 .7z"/>
<path d="M171.3 179.7v.7h-.4z"/>
<path d="M171.3 179.4l.8 .3h-.8z"/>
<path d="M171.3 179.4h.8v.3z"/>
<path d="M172.1 179.4l.4 1-.4-.7z"/>
<path d="M172.5 178.7v1.7l-.4-1z"/>
<path d="M172.1 179.7l.4 .7h-.4z"/>
<path d="M172.1 178.7h.4l-.4 .7z"/>
<path d="M172.9 178.7h.4v1.7z"/>
<path d="M172.9 178.7l.4 1.7h-.4z"/>
</g>
<path d="M271.5 179.8h1.4M273.3 179.8h.7M274.3 177v1.9M274.3 179.4v.9M274.3 179.8h2.8M277.5 179.8h.7M278.6 179.8h2.8M281.7 179.8h.7M282.8 179.8h1.4M274.3 180.8v1.9" fill="none" stroke="#0ff" stroke-width=".19"/>
<path d="M101.4 55.6v2.6M84.9 74.4h2.4M115.4 74.4h2.4M101.4 116.1v2.6" fill="none" stroke="#000" stroke-width=".36"/>
<g fill="none" stroke="#80ffff" stroke-width=".19">
<path d="M101.4 29.5v4.4M101.4 35v1.1M101.4 37.1v4.5M101.4 58.5v6.2M226.9 58.5v6.2M101.4 65.8v1.1M101.4 67.9v2.7M101.4 71.6v1.1M101.4 73.8v2.7M101.4 77.5v1.1M101.4 79.6v2.7M226.9 65.8v1.1"/>
<path d="M226.9 67.9v2.7M226.9 71.6v1.1M226.9 73.8v2.7M226.9 77.5v1.1M226.9 79.6v2.7M101.4 83.4v1M101.4 85.5v2.6M101.4 89.2v1.1M101.4 91.3v2.7M101.4 95.1v1M101.4 97.2v2.6M226.9 83.4v1"/>
<path d="M226.9 85.5v2.6M226.9 89.2v1.1M226.9 91.3v2.7M226.9 95.1v1M226.9 97.2v2.6M101.4 100.9v1.1M101.4 103v2.7M101.4 106.8v1M101.4 108.9v6.2M226.9 100.9v1.1M226.9 103v2.7M226.9 106.8v1"/>
<path d="M226.9 108.9v6.2M101.4 134.9v4.4M101.4 140.3v1.1M101.4 142.5v4.4M101.4 164.7v4.4M101.4 170.1v1.1M101.4 172.3v4.4"/>
</g>
<g fill="none" stroke="#00ff3f" stroke-width=".19">
<path d="M79.8 39.8h9M79.8 32.6h8.6M79.8 38.5h8.4M79.8 31.3h9.2M80.2 29.5l.3 1.8 .4-1.8M80.5 25.3v7.3M80.5 33v5.1M80.5 38.5v7.2M53.1 51.8h8.4M53.1 51.1v9.2M54.8 51.5l-1.7 .3 1.7 .4M59.8 51.5l1.7 .3-1.7 .4"/>
<path d="M61.5 51.1v9M80.2 41.6l.3-1.8 .4 1.8M89 51.8h24.7M89 51.1v13.1M90.8 51.5l-1.8 .3 1.8 .4M112 51.5l1.7 .3-1.7 .4M113.7 51.1v13.1M170.2 51.8h7.7M170.3 57.7h10M174.6 51.5l1.8 .3-1.8 .4M174.6 57.3l1.8 .4-1.8 .3M176.4 51.1v9"/>
<path d="M176.7 56.9v4.7M177.9 51.1v5.8M177.9 58.4v2.9M178.4 51.8h4.9M178.5 57.3l-1.8 .4 1.8 .3M183.8 51.1v10.2M183.8 51.8h6.7M184.8 51.1v9.2M186.6 51.5l-1.8 .3 1.8 .4M191.5 59l.3 1.8 .4-1.7M192 54.8l-.4 10.6M79.8 60.3h13.1"/>
<path d="M80.2 62.1l.3-1.8 .4 1.8M80.5 60.3v53M183.4 61.6l9 .3M184.4 60.6l8.1 .2M184.8 66h13.1M191.3 63.6l.4-1.8 .3 1.8M196.8 67.7l.4-1.7 .4 1.7M197.2 66v49.2M183.9 83.9h14M196.8 82.1l.4 1.8 .4-1.8M79.8 113.3h13.1M80.2 111.5l.3 1.8 .4-1.8"/>
<path d="M79.8 173.8h10.2M79.8 170.1h10.7M80.2 168.3l.3 1.8 .4-1.8M80.2 175.6l.3-1.8 .4 1.8M80.5 166.6v10.8M87.1 163.6l1.8 .3-1.8 .4M88.9 163.2l.1 3.7M89.9 163.2l.1 3.4M91 174.9v8.1M91.7 163.5l-1.7 .4 1.7 .3M93.5 163.8l-10.7 .3M109.3 163.8l10.4 .3"/>
<path d="M109.9 174.9v8.1M111.1 163.5l1.7 .4-1.8 .3M112.8 163.2l-.1 3.4M113.9 163.2l-.1 3.7M115.7 163.6l-1.8 .3 1.7 .4M91 182.3h50M92.8 182l-1.8 .3 1.8 .4M108.1 182l1.8 .3-1.8 .4"/>
</g>
<g fill="#00ff3f" stroke="#00ff3f" stroke-width=".19">
<path d="M80.9 38.2l.1 .3z"/>
<path d="M80.8 38.1l.2 .4z"/>
<path d="M80.7 38.1l.3 .4z"/>
<path d="M80.6 38.1l.4 .4z"/>
<path d="M80.4 38.1l.6 .4z"/>
<path d="M80.3 38.1l.7 .4z"/>
<path d="M80.2 38.2l.1-.1 .7 .4z"/>
<path d="M80.2 38.2l.8 .3-.8-.2z"/>
<path d="M80.2 38.3l.8 .2-.9-.1z"/>
<path d="M80.1 38.4l.9 .1-.9 .1z"/>
<path d="M80.1 38.6l.9-.1-.8 .2z"/>
<path d="M80.2 38.7l.8-.2-.8 .3z"/>
<path d="M80.2 38.8l.8-.3-.7 .4z"/>
<path d="M80.3 38.9l.7-.4-.6 .4z"/>
<path d="M80.4 38.9l.6-.4z"/>
<path d="M81 38.5l-.4 .4z"/>
<path d="M81 38.5l-.3 .4z"/>
<path d="M81 38.5l-.2 .4z"/>
<path d="M81 38.5l-.1 .3z"/>
<path d="M81 38.5v.1z"/>
<path d="M80.9 32.3l.1 .3z"/>
<path d="M80.8 32.2l.2 .4z"/>
<path d="M80.7 32.2l.3 .4z"/>
<path d="M80.6 32.1l.4 .5z"/>
<path d="M80.4 32.1l.6 .5z"/>
<path d="M80.3 32.2l.7 .4z"/>
<path d="M80.2 32.3l.1-.1 .7 .4z"/>
<path d="M80.2 32.3l.8 .3-.8-.2z"/>
<path d="M80.2 32.4l.8 .2-.9-.1z"/>
<path d="M80.1 32.5l.9 .1h-.9z"/>
<path d="M80.1 32.6h.9l-.8 .2z"/>
<path d="M80.2 32.8l.8-.2-.8 .3z"/>
<path d="M80.2 32.9l.8-.3-.7 .3z"/>
<path d="M80.3 32.9l.7-.3-.6 .4z"/>
<path d="M80.4 33l.6-.4-.4 .4z"/>
<path d="M81 32.6l-.4 .4z"/>
<path d="M81 32.6l-.3 .4z"/>
<path d="M81 32.6l-.2 .3z"/>
<path d="M81 32.6l-.1 .2z"/>
<path d="M81 32.6v.1z"/>
<path d="M184.1 51.6l.1 .2z"/>
<path d="M184.1 51.5l.1 .3z"/>
<path d="M184 51.4l.2 .4z"/>
<path d="M183.8 51.4l.4 .4z"/>
<path d="M183.7 51.4l.5 .4z"/>
<path d="M183.6 51.4h.1l.5 .4z"/>
<path d="M183.4 51.5l.2-.1 .6 .4z"/>
<path d="M183.4 51.5l.8 .3-.8-.2z"/>
<path d="M183.4 51.6l.8 .2h-.9z"/>
<path d="M183.3 51.8h.9l-.9 .1z"/>
<path d="M183.3 51.9l.9-.1-.8 .2z"/>
<path d="M183.4 52l.8-.2-.8 .3z"/>
<path d="M183.4 52.1l.8-.3-.6 .4z"/>
<path d="M183.6 52.2l.6-.4z"/>
<path d="M183.7 52.2l.5-.4-.4 .5z"/>
<path d="M184.2 51.8l-.4 .5z"/>
<path d="M184.2 51.8l-.2 .4z"/>
<path d="M184.2 51.8l-.1 .4z"/>
<path d="M184.2 51.8l-.1 .3z"/>
<path d="M184.2 51.8v.2z"/>
<path d="M178.3 51.6l.1 .2z"/>
<path d="M178.2 51.5l.2 .3z"/>
<path d="M178.1 51.4l.3 .4z"/>
<path d="M178 51.4l.4 .4z"/>
<path d="M177.8 51.4h.2l.4 .4z"/>
<path d="M177.7 51.4l.7 .4z"/>
<path d="M177.6 51.5l.1-.1 .7 .4z"/>
<path d="M177.6 51.5l.8 .3-.9-.2z"/>
<path d="M177.5 51.6l.9 .2h-.9z"/>
<path d="M177.5 51.8h.9l-.9 .1z"/>
<path d="M177.5 51.9l.9-.1-.9 .2z"/>
<path d="M177.5 52l.9-.2-.8 .3z"/>
<path d="M177.6 52.1l.8-.3-.7 .4z"/>
<path d="M177.7 52.2l.7-.4z"/>
<path d="M177.8 52.2l.6-.4-.4 .5z"/>
<path d="M178.4 51.8l-.4 .5z"/>
<path d="M178.4 51.8l-.3 .4z"/>
<path d="M178.4 51.8l-.2 .4z"/>
<path d="M178.4 51.8l-.1 .3z"/>
<path d="M178.4 51.8l-.1 .2z"/>
</g>
<text font-size="3.1" x="217.4" y="193">CS75-□</text>
<g font-size="2.6">
<text x="79.1" y="29.2" transform="rotate(-90 79.1 29.2)">1.8</text>
<text x="79.1" y="37.1" transform="rotate(-90 79.1 37.1)">8.4</text>
<text x="79.1" y="45" transform="rotate(-90 79.1 45)">1.8</text>
<text x="174" y="44.7">A-A ( 1 : 1 )</text>
<text x="56" y="50.5">12</text>
<text x="100.1" y="50.4">35</text>
<text x="170.9" y="50.5">2.2</text>
<text x="179.2" y="50.4">8.3</text>
<text x="186.6" y="50.4">1.5</text>
<text x="107.4" y="57.8">A</text>
<text x="170.9" y="56.3">0.5</text>
<text x="190.4" y="58.7" transform="rotate(-88 190.4 58.7)">1.5</text>
<text x="85.3" y="82.3">B</text>
<text x="115.8" y="82.3">B</text>
<text x="79.1" y="88.1" transform="rotate(-90 79.1 88.1)">75</text>
<text x="107.4" y="118.3">A</text>
<text x="195.5" y="114.5" transform="rotate(-90 195.5 114.5)">有効寸法 / Max dim. 25.4</text>
<text x="94.6" y="159">B-B ( 1 : 1 )</text>
<text x="83.5" y="162.7" transform="rotate(-2 83.5 162.7)">1.5</text>
<text x="115.8" y="162.6" transform="rotate(2 115.8 162.6)">1.5</text>
<text x="78.9" y="185.5" transform="rotate(-90 78.9 185.5)">有効寸法 / Max dim. 5.3</text>
<text x="111.9" y="180.7">有効寸法 / Max dim. 26.6</text>
<text x="176.4" y="180.4">株式会社タカチ電機工業</text>
<text x="217.4" y="181.2">ポータブルプラスチックケース</text>
<text x="276.2" y="190.6">1:1</text>
<text x="164.9" y="193.1">中根</text>
<text x="182.6" y="193.1">岡本</text>
<text x="200.3" y="193.1">野村</text>
<text x="229.9" y="198.8">2023/06/28</text>
<text x="274" y="198.4">2</text>
<text x="280.3" y="198.4">4</text>
</g>
<g font-size="2.1" fill="#f00">
<text x="213.2" y="177.4">品名/Title</text>
<text x="160.8" y="187.9">承認/Approved</text>
<text x="178.8" y="188">検図/Checked</text>
<text x="196.8" y="188">製図/Created</text>
<text x="213.2" y="188">型番/Product number</text>
<text x="270.4" y="186.6">尺度/Scale</text>
<text x="270.4" y="194.3">ページ/Page</text>
<text x="213.2" y="198.6">作成日/Date</text>
</g>
<text font-size="2.1" x="277.3" y="198.2">/</text>
<text font-size="2" x="217.4" y="184.8">PORTABLE PLASTIC CASE</text>
<text font-size="1.9" x="160.9" y="202.8">本図面の著作権は株式会社タカチ電機工業に帰属します。 / Copyright (C) TAKACHI ELECTRONICS ENCLOSURE CO., LTD. All Rights Reserved.</text>
<text font-size="1.5" x="176.4" y="184.1">TAKACHI ELECTRONICS ENCLOSURE CO., LTD.</text>
</svg>
